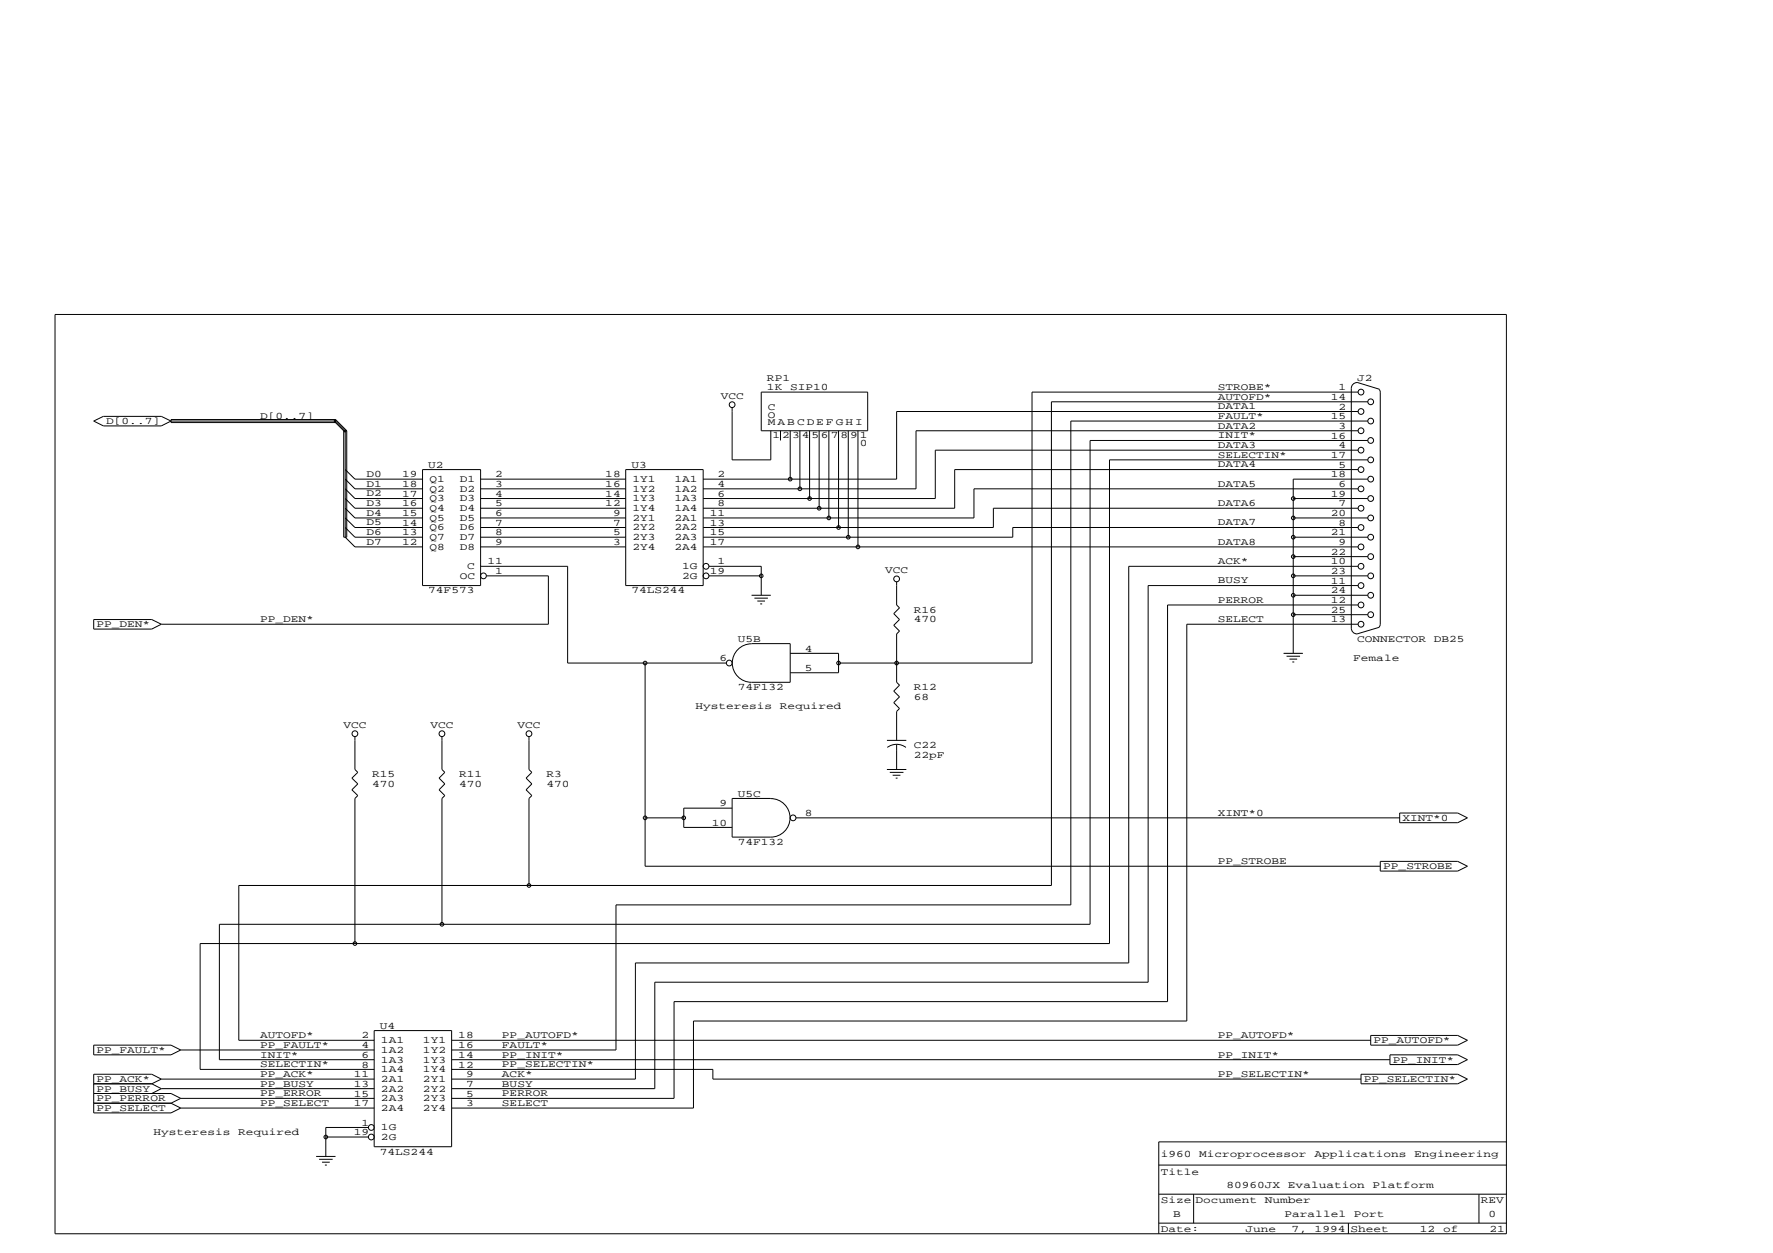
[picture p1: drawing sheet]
<svg xmlns="http://www.w3.org/2000/svg" width="297mm" height="210mm" viewBox="0 0 297 210" stroke-linecap="round" stroke-linejoin="round" font-family="sans-serif">
<g fill="none" stroke="#000" stroke-width=".17">
<path d="M9.2 52.7h243.2v154h-243.2zM15.7 70.5l1.6-.8h9.7l1.7 .8-1.7 .8h-9.7zM28.7 70.5h27.5l1.6 1.7v17.8l1.7 1.6h11.3M28.7 70.3h27.5v.5h-27.5zM56.2 70.3l1.9 1.9M56.2 70.3l-.2 .2 1.8 1.9M57.6 72.2h.5v17.8h-.5zM57.8 78.7l1.7 1.6h11.3M70.8 78.7h9.7v19.4h-9.7zM104.8 78.7h13v19.4h-13zM122.7 68.3v8.7h6.4v-4.8M127.5 65.7h17.9v6.5h-17.9z"/>
<path d="M130.8 72.2v1.6M132.4 72.2v8.1M134 72.2v9.7M135.6 72.2v11.3M137.2 72.2v12.9M138.9 72.2v14.6M140.5 72.2v16.2M142.1 72.2v17.8M143.7 72.2v19.4M227.4 64.1a.97 .97 0 0 0-1 .9v40.2a.97 .97 0 0 0 1 1l3.7-1.1M227.4 64.1l3.7 1.1M227.5 78.7h-67.6v6.4h-42.1"/>
<path d="M227.5 75.4h-70.8v8.1h-38.9M227.5 72.2h-74v9.7h-35.7M227.5 68.9h-77.3v11.4h-32.4M227.5 65.7h-54.6v45.4h-32.4M229.2 77h-43.3v81.1h-152.4v21h29.2M229.2 73.8h-46.6v81h-145.8v22.7h25.9M229.2 70.5h-49.8v81.1h-76.2v24.3h-27.5M229.2 67.3h-53.1v81h-136.1v26h22.7M231.1 65.2l.1 .5v38.9l-.2 .4M57.8 88.4l1.7 1.6h11.3M57.8 86.8l1.7 1.6h11.3M57.8 85.1l1.7 1.7h11.3"/>
<path d="M57.8 83.5l1.7 1.6h11.3M57.8 81.9l1.7 1.6h11.3M57.8 80.3l1.7 1.6h11.3M80.5 94.9h14.6v16.2h26.6M80.5 91.6h24.3M80.5 90h24.3M80.5 88.4h24.3M80.5 86.8h24.3M80.5 85.1h24.3M80.5 83.5h24.3M80.5 81.9h24.3M80.5 80.3h24.3"/>
<path d="M81.5 96.5h10.4v8.1h-64.9M117.8 91.6h109.7M118.8 96.5h8.7M118.8 94.9h8.7v4.8M125.9 99.7h3.2M150.2 97.5v3.8l.5 .5-1 1 1 1-1 .9 1 1-.5 .5v8.1l.5 .5-1 1 1 .9-1 1 1 1-.5 .5v4.8M216.7 99.7h12.5M216.7 96.5h12.5M216.7 93.2h12.5M216.7 90h12.5M216.7 86.8h12.5M216.7 83.5h12.5"/>
<path d="M227.5 98.1h-35.1v66.4h-82.7v17.9h-34M227.5 94.9h-38.4v66.4h-82.6v19.5h-30.8M227.5 88.4h-57.8v1.6h-51.9M227.5 85.1h-61.1v3.3h-48.6M227.5 81.9h-64.3v4.9h-45.4M229.2 80.3h-12.5v29.1M15.7 103.8h9.7l1.6 .8-1.6 .8h-9.7zM108.1 111.1v34h123.1M125.9 107.8a3.2 3.2 0 0 0-3.2 3.3M125.9 107.8h6.5v6.5h-6.5a3.2 3.2 0 0 1-3.2-3.2M126.4 100.2h2.3M126.9 100.7h1.3"/>
<path d="M127.4 101.2h.3M132.4 109.4h8.1v3.3h-8.1M215 109.4h3.3M215.5 109.9h2.3M216 110.4h1.3M216.5 110.9h.3M216.7 103h12.5M227.5 104.6h-28.7v66.4h-82.6v14.6h-40.5M227.5 101.3h-31.9v66.5h-82.7v16.2h-37.2M59.5 123.4v5.5l.4 .5-.9 1 .9 .9-.9 1 .9 1-.4 .5v24.3M74 123.4v5.5l.5 .5-.9 1 .9 .9-.9 1 .9 1-.5 .5v21M88.6 123.4v5.5l.5 .5-1 1 1 .9-1 1 1 1-.5 .5v14.5"/>
<path d="M108.1 137h6.5M122.7 133.8h6.4a3.2 3.2 0 0 1 3.3 3.2 3.2 3.2 0 0 1-3.3 3.2h-6.4zM122.7 135.4h-8.1v3.2h8.1M133.4 137h101.1M148.6 128.9h3.2M148.6 124h3.2M149.1 129.4h2.3M149.6 129.9h1.3M150.1 130.4h.3M150.2 124.7a2.59 2.59 0 0 1 1.6 .5M150.2 124.7a2.59 2.59 0 0 0-1.5 .5M150.2 124.7v4.2"/>
<path d="M234.5 136.2h9.7l1.6 .8-1.6 .8h-9.7zM231.2 144.3h13l1.6 .8-1.6 .8h-13zM15.7 175.1h13l1.6 .8-1.6 .8h-13zM30.3 175.9h32.4M62.7 172.6h13v19.5h-13zM75.7 174.3h153.9M75.7 179.1h43.7v1.7h108.6M75.7 177.5h157.2M228 180h16.2l1.6 .8-1.6 .8h-16.2zM229.6 173.5h14.6l1.6 .8-1.6 .8h-14.6zM232.9 176.7h11.3l1.6 .8-1.6 .8h-11.3zM15.7 181.6h9.7"/>
<path d="M15.7 183.2h13l1.6 .8M15.7 184.8h13M25.4 181.6l1.6 .8M27 180.8l-1.6-.8h-9.7v6.4h13l1.6-.8M27 180.8l-1.6 .8M27 182.4l-1.6 .8M27 180.8h35.7M27 182.4h35.7M28.7 184.8l1.6 .8M30.3 184l-1.6 .8M30.3 184h32.4M30.3 185.6h32.4"/>
<path d="M53 193.7h3.2M53.5 194.2h2.2M53.9 194.7h1.3M54.4 195.2h.4M54.6 190.5h7.1M61.7 188.9h-7.1v4.8M194.1 195.2h58.2M252.3 191.3h-58.2v15.4M194.1 204.9h58.2M194.1 200.1h58.2M200 200.1v4.8M225.9 204.9v1.8"/>
<path d="M247.8 200.1v4.8"/>
<circle cx="122.7" cy="67.8" r=".48"/>
<circle cx="228" cy="72.2" r=".48"/>
<circle cx="228" cy="68.9" r=".48"/>
<circle cx="228" cy="65.7" r=".48"/>
<circle cx="228" cy="75.4" r=".48"/>
<circle cx="228" cy="78.7" r=".48"/>
<circle cx="229.6" cy="73.8" r=".48"/>
<circle cx="229.6" cy="70.5" r=".48"/>
<circle cx="229.6" cy="77" r=".48"/>
<circle cx="229.6" cy="67.3" r=".48"/>
<circle cx="81" cy="96.5" r=".48"/>
<circle cx="118.3" cy="96.5" r=".48"/>
<circle cx="118.3" cy="94.9" r=".48"/>
<circle cx="127.5" cy="96.5" r=".3"/>
<circle cx="132.4" cy="80.3" r=".3"/>
<circle cx="134" cy="81.9" r=".3"/>
<circle cx="135.6" cy="83.5" r=".3"/>
<circle cx="137.2" cy="85.1" r=".3"/>
<circle cx="138.9" cy="86.8" r=".3"/>
<circle cx="140.5" cy="88.4" r=".3"/>
<circle cx="142.1" cy="90" r=".3"/>
<circle cx="143.7" cy="91.6" r=".3"/>
<circle cx="150.2" cy="97" r=".48"/>
<circle cx="216.7" cy="90" r=".3"/>
<circle cx="216.7" cy="96.5" r=".3"/>
<circle cx="216.7" cy="86.8" r=".3"/>
<circle cx="216.7" cy="99.7" r=".3"/>
<circle cx="216.7" cy="93.2" r=".3"/>
<circle cx="216.7" cy="83.5" r=".3"/>
<circle cx="228" cy="85.1" r=".48"/>
<circle cx="228" cy="88.4" r=".48"/>
<circle cx="228" cy="98.1" r=".48"/>
<circle cx="228" cy="91.6" r=".48"/>
<circle cx="228" cy="94.9" r=".48"/>
<circle cx="228" cy="81.9" r=".48"/>
<circle cx="229.6" cy="96.5" r=".48"/>
<circle cx="229.6" cy="93.2" r=".48"/>
<circle cx="229.6" cy="83.5" r=".48"/>
<circle cx="229.6" cy="80.3" r=".48"/>
<circle cx="229.6" cy="90" r=".48"/>
<circle cx="229.6" cy="99.7" r=".48"/>
<circle cx="229.6" cy="86.8" r=".48"/>
<circle cx="108.1" cy="111.1" r=".3"/>
<circle cx="122.2" cy="111.1" r=".48"/>
<circle cx="140.5" cy="111.1" r=".3"/>
<circle cx="150.2" cy="111.1" r=".3"/>
<circle cx="216.7" cy="103" r=".3"/>
<circle cx="228" cy="101.3" r=".48"/>
<circle cx="228" cy="104.6" r=".48"/>
<circle cx="229.6" cy="103" r=".48"/>
<circle cx="59.5" cy="122.9" r=".48"/>
<circle cx="74" cy="122.9" r=".48"/>
<circle cx="88.6" cy="122.9" r=".48"/>
<circle cx="108.1" cy="137" r=".3"/>
<circle cx="114.6" cy="137" r=".3"/>
<circle cx="132.9" cy="137" r=".48"/>
<circle cx="59.5" cy="158.1" r=".3"/>
<circle cx="74" cy="154.8" r=".3"/>
<circle cx="88.6" cy="148.3" r=".3"/>
<circle cx="54.6" cy="190.5" r=".3"/>
<circle cx="62.2" cy="188.9" r=".48"/>
<circle cx="62.2" cy="190.5" r=".48"/>
</g>
<g font-size="1.7">
<text x="128.5" y="63.8">RP1</text>
<text x="128.5" y="65.4">1K</text>
<text x="132.4" y="65.4">SIP10</text>
<text x="204" y="65.3">STROBE*</text>
<text x="224.3" y="65.4">1</text>
<text x="227.4" y="63.8">J2</text>
<text x="17.8" y="71">D[0..7]</text>
<text x="43.6" y="70.2">D[0..7]</text>
<text x="120.8" y="66.9">VCC</text>
<text x="128.7" y="68.7">C</text>
<text x="128.7" y="70">O</text>
<text x="128.7" y="71.2">M A B C D E F G H I</text>
<text x="204" y="71.8">DATA2</text>
<text x="204" y="68.6">DATA1</text>
<text x="204" y="67">AUTOFD*</text>
<text x="204" y="70.2">FAULT*</text>
<text x="223" y="70.2">15</text>
<text x="223" y="67">14</text>
<text x="224.3" y="71.9">3</text>
<text x="224.3" y="68.6">2</text>
<text x="129.4" y="73.4">1</text>
<text x="131.1" y="73.4">2</text>
<text x="132.7" y="73.4">3</text>
<text x="134.3" y="73.4">4</text>
<text x="135.9" y="73.4">5</text>
<text x="137.5" y="73.4">6</text>
<text x="139.2" y="73.4">7</text>
<text x="140.8" y="73.4">8</text>
<text x="142.4" y="73.4">9</text>
<text x="144" y="73.4">1</text>
<text x="144" y="74.7">0</text>
<text x="204" y="75.1">DATA3</text>
<text x="204" y="73.4">INIT*</text>
<text x="204" y="76.7">SELECTIN*</text>
<text x="223" y="76.7">17</text>
<text x="223" y="73.5">16</text>
<text x="224.3" y="75.1">4</text>
<text x="61.4" y="79.9">D0</text>
<text x="61.4" y="81.5">D1</text>
<text x="61.4" y="83.2">D2</text>
<text x="67.4" y="80">19</text>
<text x="67.4" y="81.6">18</text>
<text x="67.4" y="83.2">17</text>
<text x="71.8" y="78.3">U2</text>
<text x="71.9" y="80.7">Q1</text>
<text x="71.9" y="82.4">Q2</text>
<text x="71.9" y="84">Q3</text>
<text x="77" y="80.7">D1</text>
<text x="77" y="82.4">D2</text>
<text x="77" y="84">D3</text>
<text x="82.9" y="80">2</text>
<text x="82.9" y="81.6">3</text>
<text x="82.9" y="83.2">4</text>
<text x="101.4" y="80">18</text>
<text x="101.4" y="81.6">16</text>
<text x="101.4" y="83.2">14</text>
<text x="105.8" y="78.3">U3</text>
<text x="106" y="80.7">1Y1</text>
<text x="106" y="82.4">1Y2</text>
<text x="106" y="84">1Y3</text>
<text x="113" y="80.7">1A1</text>
<text x="113" y="82.4">1A2</text>
<text x="113" y="84">1A3</text>
<text x="120.2" y="80">2</text>
<text x="120.2" y="81.6">4</text>
<text x="120.2" y="83.2">6</text>
<text x="204" y="78.3">DATA4</text>
<text x="204" y="81.5">DATA5</text>
<text x="223" y="83.2">19</text>
<text x="223" y="80">18</text>
<text x="224.3" y="81.6">6</text>
<text x="224.3" y="78.4">5</text>
<text x="61.4" y="84.8">D3</text>
<text x="61.4" y="86.4">D4</text>
<text x="61.4" y="88">D5</text>
<text x="61.4" y="89.6">D6</text>
<text x="67.4" y="84.8">16</text>
<text x="67.4" y="86.5">15</text>
<text x="67.4" y="88.1">14</text>
<text x="67.4" y="89.7">13</text>
<text x="71.9" y="85.6">Q4</text>
<text x="71.9" y="87.2">Q5</text>
<text x="71.9" y="88.8">Q6</text>
<text x="77" y="85.6">D4</text>
<text x="77" y="87.2">D5</text>
<text x="77" y="88.8">D6</text>
<text x="82.9" y="84.8">5</text>
<text x="82.9" y="86.5">6</text>
<text x="82.9" y="88.1">7</text>
<text x="82.9" y="89.7">8</text>
<text x="101.4" y="84.8">12</text>
<text x="102.7" y="86.5">9</text>
<text x="102.7" y="88.1">7</text>
<text x="102.7" y="89.7">5</text>
<text x="106" y="85.6">1Y4</text>
<text x="106" y="87.2">2Y1</text>
<text x="106" y="88.8">2Y2</text>
<text x="113" y="85.6">1A4</text>
<text x="113" y="87.2">2A1</text>
<text x="113" y="88.8">2A2</text>
<text x="118.9" y="86.5">11</text>
<text x="118.9" y="88.1">13</text>
<text x="118.9" y="89.7">15</text>
<text x="120.2" y="84.8">8</text>
<text x="204" y="84.8">DATA6</text>
<text x="204" y="88">DATA7</text>
<text x="223" y="89.7">21</text>
<text x="223" y="86.5">20</text>
<text x="224.3" y="88.1">8</text>
<text x="224.3" y="84.8">7</text>
<text x="61.4" y="91.3">D7</text>
<text x="67.4" y="91.3">12</text>
<text x="71.9" y="90.5">Q7</text>
<text x="71.9" y="92.1">Q8</text>
<text x="77" y="90.5">D7</text>
<text x="77" y="92.1">D8</text>
<text x="78.3" y="95.4">C</text>
<text x="81.7" y="94.6">11</text>
<text x="82.9" y="91.3">9</text>
<text x="102.7" y="91.3">3</text>
<text x="106" y="90.5">2Y3</text>
<text x="106" y="92.1">2Y4</text>
<text x="113" y="90.5">2A3</text>
<text x="113" y="92.1">2A4</text>
<text x="114.3" y="95.4">1G</text>
<text x="118.9" y="91.3">17</text>
<text x="120.2" y="94.6">1</text>
<text x="204" y="91.3">DATA8</text>
<text x="204" y="94.5">ACK*</text>
<text x="223" y="94.6">10</text>
<text x="223" y="92.9">22</text>
<text x="224.3" y="91.3">9</text>
<text x="71.8" y="99.4">74F573</text>
<text x="77" y="97">OC</text>
<text x="82.9" y="96.2">1</text>
<text x="105.8" y="99.4">74LS244</text>
<text x="114.3" y="97">2G</text>
<text x="118.9" y="96.2">19</text>
<text x="148.3" y="96.1">VCC</text>
<text x="204" y="97.7">BUSY</text>
<text x="204" y="101">PERROR</text>
<text x="223" y="101">12</text>
<text x="223" y="99.4">24</text>
<text x="223" y="97.8">11</text>
<text x="223" y="96.2">23</text>
<text x="16.2" y="105.1">PP_DEN*</text>
<text x="43.6" y="104.2">PP_DEN*</text>
<text x="123.6" y="107.5">U5B</text>
<text x="153.1" y="102.6">R16</text>
<text x="153.1" y="104.3">470</text>
<text x="204" y="104.2">SELECT</text>
<text x="223" y="104.3">13</text>
<text x="223" y="102.7">25</text>
<text x="227.4" y="107.5">CONNECTOR</text>
<text x="240.2" y="107.5">DB25</text>
<text x="120.5" y="110.8">6</text>
<text x="134.8" y="109.1">4</text>
<text x="134.8" y="112.4">5</text>
<text x="226.7" y="110.7">Female</text>
<text x="116.5" y="118.8">Hysteresis</text>
<text x="123.6" y="115.6">74F132</text>
<text x="130.7" y="118.8">Required</text>
<text x="153.1" y="115.6">R12</text>
<text x="153.1" y="117.2">68</text>
<text x="57.6" y="122">VCC</text>
<text x="72.1" y="122">VCC</text>
<text x="86.7" y="122">VCC</text>
<text x="153.1" y="125.3">C22</text>
<text x="62.4" y="130.2">R15</text>
<text x="62.4" y="131.8">470</text>
<text x="76.9" y="130.2">R11</text>
<text x="76.9" y="131.8">470</text>
<text x="91.5" y="130.2">R3</text>
<text x="91.5" y="131.8">470</text>
<text x="153.1" y="126.9">22pF</text>
<text x="120.5" y="135.1">9</text>
<text x="123.6" y="133.5">U5C</text>
<text x="134.8" y="136.7">8</text>
<text x="204" y="136.7">XINT*0</text>
<text x="235" y="137.5">XINT*0</text>
<text x="119.2" y="138.3">10</text>
<text x="123.6" y="141.6">74F132</text>
<text x="204" y="144.8">PP_STROBE</text>
<text x="231.7" y="145.6">PP_STROBE</text>
<text x="43.6" y="173.9">AUTOFD*</text>
<text x="60.6" y="174">2</text>
<text x="63.7" y="172.3">U4</text>
<text x="76.8" y="174">18</text>
<text x="84.1" y="173.9">PP_AUTOFD*</text>
<text x="204" y="173.9">PP_AUTOFD*</text>
<text x="16.2" y="176.4">PP_FAULT*</text>
<text x="43.6" y="175.5">PP_FAULT*</text>
<text x="43.6" y="177.2">INIT*</text>
<text x="43.6" y="178.8">SELECTIN*</text>
<text x="60.6" y="175.6">4</text>
<text x="60.6" y="177.2">6</text>
<text x="60.6" y="178.8">8</text>
<text x="63.8" y="174.8">1A1</text>
<text x="63.8" y="176.4">1A2</text>
<text x="63.8" y="178">1A3</text>
<text x="63.8" y="179.6">1A4</text>
<text x="70.9" y="174.8">1Y1</text>
<text x="70.9" y="176.4">1Y2</text>
<text x="70.9" y="178">1Y3</text>
<text x="70.9" y="179.6">1Y4</text>
<text x="76.8" y="175.6">16</text>
<text x="76.8" y="177.2">14</text>
<text x="76.8" y="178.8">12</text>
<text x="84.1" y="175.5">FAULT*</text>
<text x="84.1" y="178.8">PP_SELECTIN*</text>
<text x="84.1" y="177.2">PP_INIT*</text>
<text x="204" y="177.2">PP_INIT*</text>
<text x="230.1" y="174.8">PP_AUTOFD*</text>
<text x="233.3" y="178">PP_INIT*</text>
<text x="16.2" y="181.3">PP_ACK*</text>
<text x="16.2" y="182.9">PP_BUSY</text>
<text x="16.2" y="184.5">PP_PERROR</text>
<text x="43.6" y="180.4">PP_ACK*</text>
<text x="43.6" y="182">PP_BUSY</text>
<text x="43.6" y="183.6">PP_ERROR</text>
<text x="43.6" y="185.3">PP_SELECT</text>
<text x="59.3" y="180.5">11</text>
<text x="59.3" y="182.1">13</text>
<text x="59.3" y="183.7">15</text>
<text x="59.3" y="185.3">17</text>
<text x="63.8" y="181.3">2A1</text>
<text x="63.8" y="182.9">2A2</text>
<text x="63.8" y="184.5">2A3</text>
<text x="70.9" y="181.3">2Y1</text>
<text x="70.9" y="182.9">2Y2</text>
<text x="70.9" y="184.5">2Y3</text>
<text x="78.1" y="180.5">9</text>
<text x="78.1" y="182.1">7</text>
<text x="78.1" y="183.7">5</text>
<text x="78.1" y="185.3">3</text>
<text x="84.1" y="180.4">ACK*</text>
<text x="84.1" y="182">BUSY</text>
<text x="84.1" y="183.6">PERROR</text>
<text x="84.1" y="185.3">SELECT</text>
<text x="204" y="180.4">PP_SELECTIN*</text>
<text x="228.5" y="181.3">PP_SELECTIN*</text>
<text x="16.2" y="186.1">PP_SELECT</text>
<text x="25.7" y="190.1">Hysteresis</text>
<text x="39.9" y="190.1">Required</text>
<text x="59.3" y="190.2">19</text>
<text x="60.6" y="188.6">1</text>
<text x="63.8" y="189.4">1G</text>
<text x="63.8" y="191">2G</text>
<text x="63.8" y="186.1">2A4</text>
<text x="70.9" y="186.1">2Y4</text>
<text x="63.7" y="193.4">74LS244</text>
<text x="194.5" y="196.8">Title</text>
<text x="194.5" y="193.9">i960</text>
<text x="200.9" y="193.9">Microprocessor</text>
<text x="220.2" y="193.9">Applications</text>
<text x="236.9" y="193.9">Engineering</text>
<text x="194.5" y="201.5">Size Document</text>
<text x="196.6" y="203.9">B</text>
<text x="205.5" y="199.1">80960JX</text>
<text x="211.9" y="201.5">Number</text>
<text x="215.2" y="203.9">Parallel</text>
<text x="215.8" y="199.1">Evaluation</text>
<text x="226.8" y="203.9">Port</text>
<text x="229.9" y="199.1">Platform</text>
<text x="248.1" y="201.5">REV</text>
<text x="249.4" y="203.9">0</text>
<text x="194.5" y="206.4">Date:</text>
<text x="208.7" y="206.4">June</text>
<text x="216.4" y="206.4">7,</text>
<text x="220.3" y="206.4">1994 Sheet</text>
<text x="237.9" y="206.4">12</text>
<text x="241.8" y="206.4">of</text>
<text x="249.5" y="206.4">21</text>
</g>
</svg>
